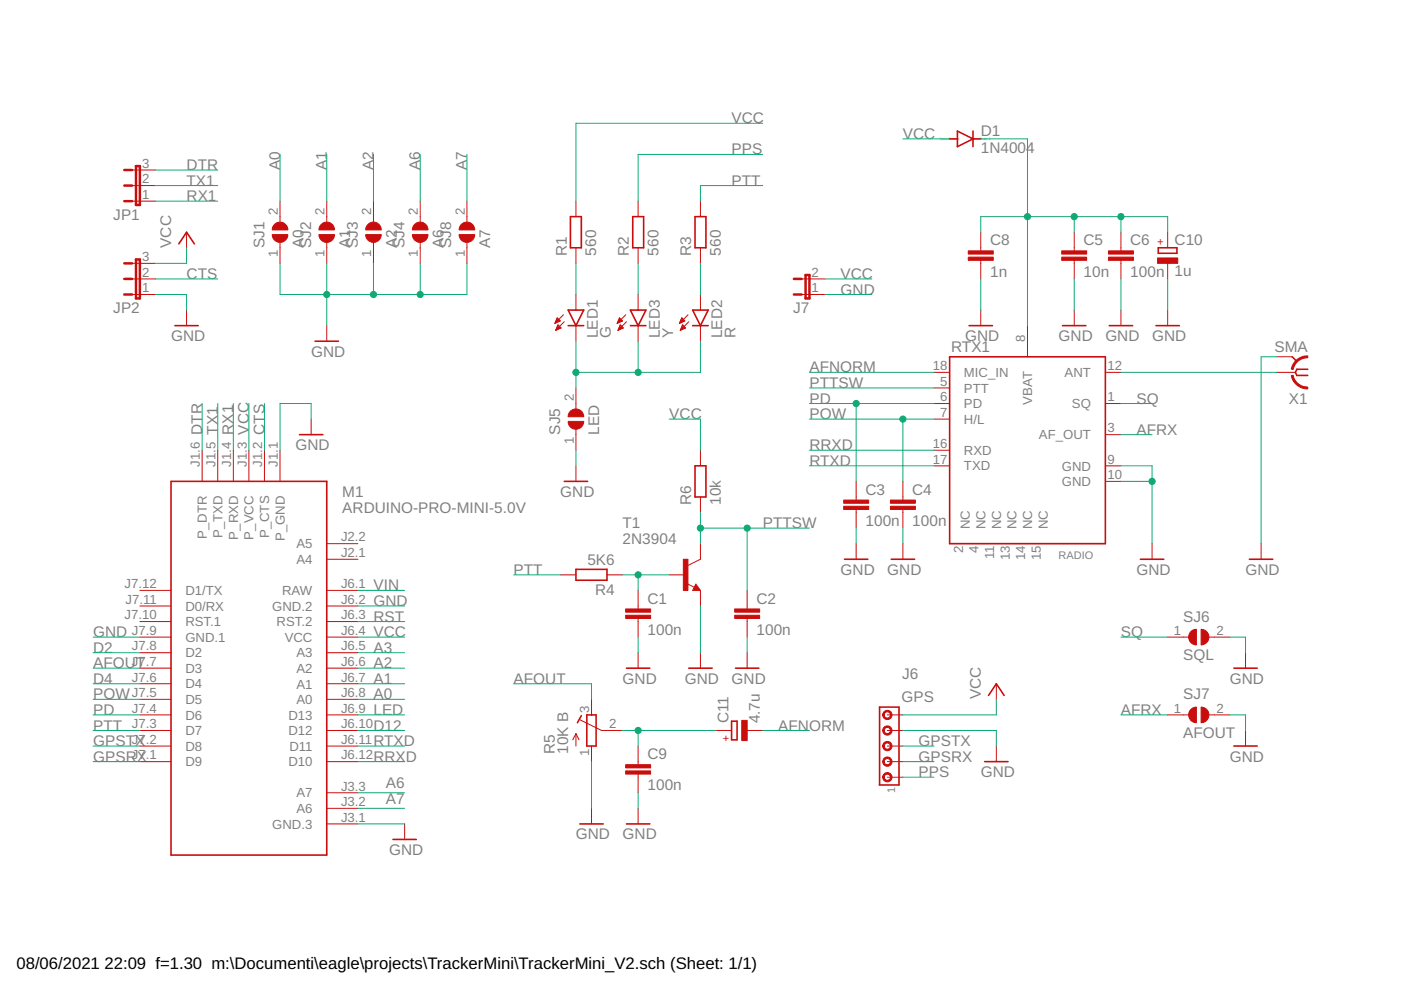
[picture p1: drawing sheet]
<svg xmlns="http://www.w3.org/2000/svg" width="297mm" height="210mm" viewBox="0 0 297 210" stroke-linecap="round" stroke-linejoin="round" font-family="sans-serif">
<g fill="none" stroke="#c90d0c" stroke-width=".21">
<path d="M28 36h5M28 39.3h5M28 59.1h5M28 42.7h5M28 55.8h5M39.6 49.2v3.3M59.4 42.7v4.4M59.4 51.4v4.4M69.3 42.7v4.4M69.3 51.4v4.4M79.2 42.7v4.4M79.2 51.4v4.4"/>
<path d="M89.1 42.7v4.4M89.1 51.4v4.4M99 42.7v4.4M99 51.4v4.4M122.1 42.7v3.2M122.1 52.5v3.3M135.3 42.7v3.2M135.3 52.5v3.3M148.5 42.7v3.2M148.5 52.5v3.3M170 59.1h4.9M207.9 49.2v4"/>
<path d="M207.9 55.2v3.9M227.8 49.2v4M227.8 55.2v3.9M237.7 49.2v4M237.7 55.2v3.9M247.6 49.2v3.3M247.6 55.8v3.3M28 62.4h5M39.6 65.7v3.3M69.3 69v3.3M117.7 68.5h.1M117.8 68.3h.4"/>
<path d="M117.8 68.1h.8M117.8 70h.2M117.9 68h.8M117.9 69.8h.5M118 67.8h.6M118 69.6h.8M118 67.6h.4M118 69.5h.9M118.1 67.5h.1M118.1 67.4l.7 .7-1.2 .5zM118.1 69.3h.6M118.2 69.1h.4"/>
<path d="M118.3 69h.1M118.3 68.9l.7 .7-1.2 .4zM119.5 66.7l-1.9 1.9M119.6 68.2l-1.8 1.8M122.1 62.4v3.3M122.1 69v3.3M130.9 68.5h.1M131 68.3h.4M131 68.1h.8M131 70h.2M131.1 68h.8M131.1 69.8h.5"/>
<path d="M131.2 67.8h.5M131.2 69.6h.8M131.2 67.6h.4M131.3 69.5h.8M131.3 67.5h.1M131.3 69.3h.6M131.3 67.4l.7 .7-1.1 .5zM131.4 69.1h.4M131.5 69h.1M131.5 68.9l.7 .7-1.2 .4zM132.7 66.7l-1.8 1.9M132.8 68.2l-1.8 1.8"/>
<path d="M135.3 62.4v3.3M135.3 69v3.3M144.1 68.5h.2M144.2 68.3h.4M144.2 68.1h.8M144.3 70h.1M144.3 68h.8M144.3 69.8h.5M144.4 67.8h.5M144.4 69.6h.8M144.4 67.6h.4M144.5 69.5h.8"/>
<path d="M144.5 67.5h.1M144.5 69.3h.6M144.5 67.4l.7 .7-1.1 .5zM144.6 69.1h.4M144.7 69h.1M144.7 68.9l.7 .7-1.2 .4zM145.9 66.7l-1.8 1.9M146 68.2l-1.8 1.8M148.5 62.4v3.3M148.5 69v3.3M170 62.4h4.9M198 79h3.3"/>
<path d="M207.9 65.7v3.3M217.8 69v6.6M227.8 65.7v3.3M234.4 79h3.3M237.7 65.7v3.3M247.6 65.7v3.3M270.7 79h3.9M270.7 75.6h3.3M42.9 95.5v6.6M46.2 95.5v6.6M49.5 95.5v6.6M52.8 95.5v6.6"/>
<path d="M56.1 95.5v6.6M59.4 95.5v6.6M66 88.9v3.3M122.1 82.3v4.4M122.1 91v4.5M122.1 98.8v3.3M148.5 95.5v3.3M198 85.6h3.3M198 82.3h3.3M198 98.8h3.3M198 95.5h3.3M198 88.9h3.3"/>
<path d="M234.4 85.6h3.3M234.4 98.8h3.3M234.4 92.2h3.3M69.3 118.6h6.6M69.3 115.3h6.6M148.5 105.4v3.3M148.5 115.3v3.3l-2.6 1.3M181.5 102.1v3.9M181.5 108v4M181.5 115.3v3.3M191.4 102.1v3.9M191.4 108v4"/>
<path d="M191.4 115.3v3.3M234.4 102.1h3.3M244.3 115.3v3.3M267.4 115.3v3.3M29.7 125.2h6.6M29.7 135.1h6.6M29.7 128.5h6.6M29.7 131.8h6.6M29.7 138.4h6.6M69.3 125.2h6.6M69.3 135.1h6.6M69.3 128.5h6.6"/>
<path d="M69.3 131.8h6.6M69.3 138.4h6.6M118.8 121.9h3.3M128.7 121.9h3.3M135.3 125.2v3.9M135.3 131.1v4M135.3 138.4v3.3M141.9 121.9h3.3M145.6 123.7l1.6 .8M147.5 123.8l1 1.4h-1.6zM148.5 125.2v3.3M148.5 138.4v3.3"/>
<path d="M158.4 125.2v3.9M158.4 131.1v4M158.4 138.4v3.3M247.6 135.1h4.4M256.3 135.1h4.5M264.1 138.4v3.3M29.7 158.2h6.6M29.7 154.9h6.6M29.7 151.6h6.6M29.7 141.7h6.6M29.7 145h6.6M29.7 148.3h6.6"/>
<path d="M69.3 158.2h6.6M69.3 154.9h6.6M69.3 151.6h6.6M69.3 141.7h6.6M69.3 145h6.6M69.3 148.3h6.6M122.1 155.6v2.6M122.1 155.6l-.7 1.3M122.1 155.6l.7 1.3M123 152.6l4.6 2.3h4.4M125.4 148.3v3.3M125.4 158.2v3.3"/>
<path d="M135.3 158.2v3.9M151.8 154.9h3.3M158.4 154.9h3.3M188.1 158.2h3.3M188.1 154.9h3.3M188.1 151.6h3.3M211.2 145v3.3M211.2 158.2v3.3M247.6 151.6h4.4M256.3 151.6h4.5M264.1 154.9v3.3M29.7 161.5h6.6"/>
<path d="M69.3 161.5h6.6M69.3 168.1h6.6M69.3 171.4h6.6M69.3 174.7h6.6M85.8 174.7v3.3M125.4 171.4v3.3M135.3 164.1v4M135.3 171.4v3.3M188.1 164.8h3.3M188.1 161.5h3.3"/>
</g>
<g fill="none" stroke="#c90d0c" stroke-width=".34">
<path d="M201.3 29.4h1.7M203 27.8l3.3 1.6-3.3 1.7zM206.3 27.8v3.3M206.3 29.4h1.6M37.9 51.7l1.7-2.5 1.6 2.5M120.9 45.9h2.4v6.6h-2.4zM134.2 45.9h2.3v6.6h-2.3zM147.4 45.9h2.3v6.6h-2.3zM245.6 52.5h3.9v1.2h-3.9zM37.1 69h4.9M66.8 72.3h5M120.5 65.7h3.3l-1.7 3.3z"/>
<path d="M120.5 69h3.3M133.6 69h3.3M133.6 65.7h3.3l-1.6 3.3zM146.9 69h3.3M146.9 65.7h3.3l-1.7 3.3zM201.3 75.6h33.1v39.7h-33.1zM205.5 69h4.9M225.3 69h4.9M235.2 69h4.9M245.1 69h4.9M274 75.6l1 1M277.3 78.3h-2.3l-.4 .7 .4 .6h2.3"/>
<path d="M63.5 92.2h5M147.4 98.8h2.3v6.6h-2.3zM36.3 102.1h33v79.2h-33zM119.6 102.1h5M179 118.6h5M189 118.6h4.9M241.8 118.6h4.9M264.9 118.6h5M122.1 120.7h6.6v2.3h-6.6zM147.5 124.5l.2 .3h-.5l.3-.6 .7 .8h-1M123.3 151.7l-.9 1.5M124.4 151.6h2v6.6h-2z"/>
<path d="M132.8 141.7h5M146 141.7h5M155.1 152.9h1.2v4h-1.2zM155.9 141.7h5M186.5 149.9h4.1v16.5h-4.1zM209.6 147.4l1.6-2.4 1.7 2.4M261.6 158.2h5M261.6 141.7h5M83.3 178h5M122.9 174.7h5M132.8 174.7h5M208.8 161.5h4.9"/>
</g>
<g fill="#c90d0c" stroke="#c90d0c" stroke-width=".21">
<path d="M187.3 164.2a1 1 0 0 1 1.6 0 1 1 0 0 1-.5 1.5 1 1 0 0 1-1.3-.9h.4a.67 .67 0 0 1 .9-.6 .67 .67 0 0 1 .2 1.1 .67 .67 0 0 1-1.1-.3v-.2h-.4z" fill-rule="evenodd"/>
<path d="M187.3 160.9a1 1 0 0 1 1.6 0 1 1 0 0 1-.5 1.5 1 1 0 0 1-1.3-.9h.4a.67 .67 0 0 1 .9-.6 .67 .67 0 0 1 .2 1.1 .67 .67 0 0 1-1.1-.3v-.2h-.4z" fill-rule="evenodd"/>
<path d="M187.3 157.6a1 1 0 0 1 1.6 0 1 1 0 0 1-.5 1.5 1 1 0 0 1-1.3-.9h.4a.67 .67 0 0 1 .9-.6 .67 .67 0 0 1 .2 1.1 .67 .67 0 0 1-1.1-.3v-.2h-.4z" fill-rule="evenodd"/>
<path d="M187.3 154.3a1 1 0 0 1 1.6 0 1 1 0 0 1-.5 1.5 1 1 0 0 1-1.3-.9h.4a.67 .67 0 0 1 .9-.6 .67 .67 0 0 1 .2 1.1 .67 .67 0 0 1-1.1-.3v-.2h-.4z" fill-rule="evenodd"/>
<path d="M187.3 151a1 1 0 0 1 1.6 0 1 1 0 0 1-.5 1.5 1 1 0 0 1-1.3-.9h.4a.67 .67 0 0 1 .9-.6 .67 .67 0 0 1 .2 1.1 .67 .67 0 0 1-1.1-.3v-.2h-.4z" fill-rule="evenodd"/>
<path d="M273.8 79.7l.4-.1a3.1 3.1 0 0 0 3.1 2.5v.3a3.5 3.5 0 0 1-3.5-2.7z" fill-rule="evenodd"/>
<path d="M274.8 76.4l.8-.6 .9-.3h.8v.4a3.1 3.1 0 0 0-3.1 2.4h-.4l.2-.7z" fill-rule="evenodd"/>
<path d="M58.1 47.6a1.64 1.64 0 0 1 1.9-.4 1.64 1.64 0 0 1 1 1.5h-3.3l.1-.5z" fill-rule="evenodd"/>
<path d="M57.7 49.7h3.3a1.65 1.65 0 0 1-1.6 1.7 1.65 1.65 0 0 1-1.7-1.7z" fill-rule="evenodd"/>
<path d="M68.1 47.6a1.64 1.64 0 0 1 1.8-.4 1.64 1.64 0 0 1 1 1.5h-3.3l.1-.5z" fill-rule="evenodd"/>
<path d="M67.6 49.7h3.3a1.65 1.65 0 0 1-1.6 1.7 1.65 1.65 0 0 1-1.7-1.7z" fill-rule="evenodd"/>
<path d="M78 47.6a1.64 1.64 0 0 1 1.8-.4 1.64 1.64 0 0 1 1 1.5h-3.3l.1-.5z" fill-rule="evenodd"/>
<path d="M77.5 49.7h3.3a1.65 1.65 0 0 1-1.6 1.7 1.65 1.65 0 0 1-1.7-1.7z" fill-rule="evenodd"/>
<path d="M87.8 47.6a1.65 1.65 0 0 1 1.9-.4 1.65 1.65 0 0 1 1 1.5h-3.3l.1-.5z" fill-rule="evenodd"/>
<path d="M87.4 49.7h3.3a1.65 1.65 0 0 1-1.6 1.7 1.65 1.65 0 0 1-1.7-1.7z" fill-rule="evenodd"/>
<path d="M120.9 87.2a1.67 1.67 0 0 1 1.8-.4 1.67 1.67 0 0 1 1.1 1.6h-3.3v-.6z" fill-rule="evenodd"/>
<path d="M120.5 89.3h3.3a1.65 1.65 0 0 1-1.7 1.7 1.65 1.65 0 0 1-1.6-1.7z" fill-rule="evenodd"/>
<path d="M254.7 133.4a1.65 1.65 0 0 1 1.6 1.7 1.65 1.65 0 0 1-1.6 1.6z" fill-rule="evenodd"/>
<path d="M252.6 133.8l.6-.3 .5-.1v3.3a1.67 1.67 0 0 1-1.6-1 1.67 1.67 0 0 1 .5-1.9z" fill-rule="evenodd"/>
<path d="M254.7 149.9a1.65 1.65 0 0 1 1.6 1.7 1.65 1.65 0 0 1-1.6 1.6z" fill-rule="evenodd"/>
<path d="M252.6 150.3l1.1-.4v3.3a1.65 1.65 0 0 1-1.6-1 1.65 1.65 0 0 1 .5-1.9z" fill-rule="evenodd"/>
<path d="M97.7 47.6a1.65 1.65 0 0 1 1.9-.4 1.65 1.65 0 0 1 1 1.5h-3.3l.1-.5z" fill-rule="evenodd"/>
<path d="M97.3 49.7h3.3a1.65 1.65 0 0 1-1.6 1.7 1.65 1.65 0 0 1-1.7-1.7z" fill-rule="evenodd"/>
</g>
<g fill="#c90d0c" stroke="#c90d0c" stroke-width=".21">
<path d="M132.7 130.5h5.2v.6h-5.2z"/>
<path d="M132.7 129.1h5.2v.7h-5.2z"/>
<path d="M155.8 130.5h5.3v.6h-5.3z"/>
<path d="M155.8 129.1h5.3v.7h-5.3z"/>
<path d="M178.9 107.3h5.3v.7h-5.3z"/>
<path d="M178.9 106h5.3v.7h-5.3z"/>
<path d="M188.8 107.3h5.3v.7h-5.3z"/>
<path d="M188.8 106h5.3v.7h-5.3z"/>
<path d="M225.1 54.5h5.3v.7h-5.3z"/>
<path d="M225.1 53.2h5.3v.7h-5.3z"/>
<path d="M235 54.5h5.3v.7h-5.3z"/>
<path d="M235 53.2h5.3v.7h-5.3z"/>
<path d="M205.3 54.5h5.3v.7h-5.3z"/>
<path d="M205.3 53.2h5.3v.7h-5.3z"/>
<path d="M132.7 163.4h5.2v.7h-5.2z"/>
<path d="M132.7 162.1h5.2v.7h-5.2z"/>
<path d="M245.4 54.7h4.3v1.1h-4.3z"/>
<path d="M157.3 152.7h1.1v4.3h-1.1z"/>
<path d="M144.9 118.6h1v6.6h-1z"/>
</g>
<path d="M26.4 36h1.6M26.4 39.3h1.6M28.8 35.2h.9v8.3h-.9zM26.4 59.1h1.6M26.4 42.7h1.6M26.4 55.8h1.6M28.8 55h.9v8.3h-.9zM168.3 59.1h1.7M170.8 58.3h.8v5h-.8zM26.4 62.4h1.6M168.3 62.4h1.7" fill="none" stroke="#c90d0c" stroke-width=".53"/>
<g fill="none" stroke="#0dab76" stroke-width=".21">
<path d="M33 39.3h13.2M33 36h13.2M59.4 32.7v10M69.3 32.7v10M79.2 32.7v10M89.1 32.7v10M99 32.7v10M161.7 32.7h-26.4v10M161.7 39.3h-13.2v3.4M161.7 26.1h-39.6v16.6M191.4 29.4h9.9M207.9 29.4h9.9v39.6"/>
<path d="M33 59.1h13.2M33 42.7h13.2M39.6 52.5v3.3h-6.6M59.4 55.8v6.6h39.6v-6.6M69.3 55.8v13.2M79.2 55.8v6.6M89.1 55.8v6.6M122.1 55.8v6.6M135.3 55.8v6.6M148.5 55.8v6.6M174.9 59.1h9.9M207.9 49.2v-3.3h39.7v3.3"/>
<path d="M207.9 59.1v6.6M227.8 45.9v3.3M227.8 59.1v6.6M237.7 45.9v3.3M237.7 59.1v6.6M247.6 59.1v6.6M33 62.4h6.6v3.3M122.1 72.3v10M135.3 72.3v6.7M148.5 72.3v6.7h-26.4M171.6 79h26.4M174.9 62.4h9.9"/>
<path d="M237.7 79h33M270.7 75.6h-3.3v39.7M42.9 85.6v9.9M46.2 85.6v9.9M49.5 85.6v9.9M52.8 85.6v9.9M56.1 85.6v9.9M66 88.9v-3.3h-6.6v9.9M122.1 95.5v3.3M141.9 88.9h6.6v6.6M171.6 98.8h26.4M171.6 85.6h26.4"/>
<path d="M171.6 88.9h26.4M171.6 95.5h26.4M171.6 82.3h26.4M181.5 85.6v16.5M191.4 88.9v13.2M237.7 98.8h6.6v16.5M237.7 85.6h6.6M237.7 92.2h6.6M148.5 108.7v6.6M148.5 112h23.1M158.4 112v13.2M181.5 112v3.3"/>
<path d="M191.4 112v3.3M237.7 102.1h6.6M19.7 135.1h10M19.7 138.4h10M75.9 128.5h9.9M75.9 135.1h9.9M75.9 138.4h9.9M75.9 131.8h9.9M75.9 125.2h9.9M108.9 121.9h9.9M132 121.9h9.9M135.3 121.9v3.3"/>
<path d="M135.3 135.1v3.3M148.5 128.5v9.9M158.4 135.1v3.3M237.7 135.1h9.9M260.8 135.1h3.3v3.3M19.7 154.9h10M19.7 151.6h10M19.7 158.2h10M19.7 148.3h10M19.7 145h10M19.7 141.7h10M75.9 154.9h9.9"/>
<path d="M75.9 151.6h9.9M75.9 158.2h9.9M75.9 148.3h9.9M75.9 145h9.9M75.9 141.7h9.9M108.9 145h16.5v3.3M132 154.9h19.8M135.3 154.9v3.3M161.7 154.9h9.9M191.4 154.9h19.8v3.3M191.4 158.2h6.6M211.2 148.3v3.3h-19.8"/>
<path d="M237.7 151.6h9.9M260.8 151.6h3.3v3.3M19.7 161.5h10M75.9 174.7h9.9M75.9 161.5h9.9M75.9 171.4h9.9M75.9 168.1h9.9M125.4 161.5v9.9M135.3 168.1v3.3M191.4 161.5h6.6M191.4 164.8h6.6"/>
</g>
<g fill="#0dab76" stroke="#0dab76" stroke-width=".21">
<circle cx="244.3" cy="102.1" r=".66"/>
<circle cx="69.3" cy="62.4" r=".66"/>
<circle cx="79.2" cy="62.4" r=".66"/>
<circle cx="89.1" cy="62.4" r=".66"/>
<circle cx="135.3" cy="79" r=".66"/>
<circle cx="122.1" cy="79" r=".66"/>
<circle cx="181.5" cy="85.6" r=".66"/>
<circle cx="191.4" cy="88.9" r=".66"/>
<circle cx="135.3" cy="121.9" r=".66"/>
<circle cx="135.3" cy="154.9" r=".66"/>
<circle cx="158.4" cy="112" r=".66"/>
<circle cx="148.5" cy="112" r=".66"/>
<circle cx="217.8" cy="45.9" r=".66"/>
<circle cx="227.8" cy="45.9" r=".66"/>
<circle cx="237.7" cy="45.9" r=".66"/>
</g>
<g font-size="3.5">
<text x="3.5" y="205.4">08/06/2021</text>
<text x="22.2" y="205.4">22:09 f=1.30 m:\Documenti\eagle\projects\TrackerMini\TrackerMini_V2.sch (Sheet: 1/1)</text>
</g>
<g font-size="3.3" fill="#808080">
<text x="155.1" y="26.1">VCC</text>
<text x="191.4" y="29.4">VCC</text>
<text x="207.9" y="28.8">D1</text>
<text x="155.1" y="32.7">PPS</text>
<text x="207.9" y="32.4">1N4004</text>
<text x="39.6" y="39.3">TX1</text>
<text x="39.6" y="36">DTR</text>
<text x="59.4" y="36" transform="rotate(-90 59.4 36)">A0</text>
<text x="69.3" y="36" transform="rotate(-90 69.3 36)">A1</text>
<text x="79.2" y="36" transform="rotate(-90 79.2 36)">A2</text>
<text x="89.1" y="36" transform="rotate(-90 89.1 36)">A6</text>
<text x="99" y="36" transform="rotate(-90 99 36)">A7</text>
<text x="155.1" y="39.3">PTT</text>
<text x="24" y="46.6">JP1</text>
<text x="39.6" y="42.6">RX1</text>
<text x="36.3" y="52.5" transform="rotate(-90 36.3 52.5)">VCC</text>
<text x="56.1" y="52.5" transform="rotate(-90 56.1 52.5)">SJ1</text>
<text x="64.3" y="52.5" transform="rotate(-90 64.3 52.5)">A0</text>
<text x="66" y="52.5" transform="rotate(-90 66 52.5)">SJ2</text>
<text x="74.2" y="52.5" transform="rotate(-90 74.2 52.5)">A1</text>
<text x="75.9" y="52.5" transform="rotate(-90 75.9 52.5)">SJ3</text>
<text x="84.1" y="52.5" transform="rotate(-90 84.1 52.5)">A2</text>
<text x="85.8" y="52.5" transform="rotate(-90 85.8 52.5)">SJ4</text>
<text x="94" y="52.5" transform="rotate(-90 94 52.5)">A6</text>
<text x="95.7" y="52.5" transform="rotate(-90 95.7 52.5)">SJ8</text>
<text x="103.9" y="52.5" transform="rotate(-90 103.9 52.5)">A7</text>
<text x="209.9" y="52">C8</text>
<text x="229.7" y="52">C5</text>
<text x="239.6" y="52">C6</text>
<text x="249" y="51.9">C10</text>
<text x="39.6" y="59.1">CTS</text>
<text x="120.2" y="54.2" transform="rotate(-90 120.2 54.2)">R1</text>
<text x="126.4" y="54.2" transform="rotate(-90 126.4 54.2)">560</text>
<text x="133.4" y="54.2" transform="rotate(-90 133.4 54.2)">R2</text>
<text x="139.6" y="54.2" transform="rotate(-90 139.6 54.2)">560</text>
<text x="146.6" y="54.2" transform="rotate(-90 146.6 54.2)">R3</text>
<text x="152.8" y="54.2" transform="rotate(-90 152.8 54.2)">560</text>
<text x="178.2" y="59.1">VCC</text>
<text x="209.9" y="58.7">1n</text>
<text x="229.7" y="58.7">10n</text>
<text x="239.6" y="58.7">100n</text>
<text x="249" y="58.5">1u</text>
<text x="178.2" y="62.4">GND</text>
<text x="24" y="66.4">JP2</text>
<text x="126.7" y="71.7" transform="rotate(-90 126.7 71.7)">LED1</text>
<text x="129.5" y="71.7" transform="rotate(-90 129.5 71.7)">G</text>
<text x="139.9" y="71.7" transform="rotate(-90 139.9 71.7)">LED3</text>
<text x="142.7" y="71.7" transform="rotate(-90 142.7 71.7)">Y</text>
<text x="153.1" y="71.7" transform="rotate(-90 153.1 71.7)">LED2</text>
<text x="155.9" y="71.7" transform="rotate(-90 155.9 71.7)">R</text>
<text x="168.2" y="66.4">J7</text>
<text x="36.3" y="72.4">GND</text>
<text x="66" y="75.7">GND</text>
<text x="201.7" y="74.7">RTX1</text>
<text x="204.6" y="72.4">GND</text>
<text x="224.4" y="72.4">GND</text>
<text x="234.4" y="72.4">GND</text>
<text x="244.3" y="72.4">GND</text>
<text x="270.2" y="74.7">SMA</text>
<text x="171.6" y="79">AFNORM</text>
<text x="171.6" y="82.3">PTTSW</text>
<text x="141.9" y="88.9">VCC</text>
<text x="171.6" y="85.6">PD</text>
<text x="171.6" y="88.9">POW</text>
<text x="241" y="85.6">SQ</text>
<text x="273.3" y="85.6">X1</text>
<text x="42.9" y="92.2" transform="rotate(-90 42.9 92.2)">DTR</text>
<text x="46.2" y="92.2" transform="rotate(-90 46.2 92.2)">TX1</text>
<text x="49.5" y="92.2" transform="rotate(-90 49.5 92.2)">RX1</text>
<text x="52.8" y="92.2" transform="rotate(-90 52.8 92.2)">VCC</text>
<text x="56.1" y="92.2" transform="rotate(-90 56.1 92.2)">CTS</text>
<text x="62.7" y="95.5">GND</text>
<text x="118.8" y="92.2" transform="rotate(-90 118.8 92.2)">SJ5</text>
<text x="127.1" y="92.2" transform="rotate(-90 127.1 92.2)">LED</text>
<text x="171.6" y="95.5">RRXD</text>
<text x="241" y="92.2">AFRX</text>
<text x="171.6" y="98.8">RTXD</text>
<text x="72.6" y="105.4">M1</text>
<text x="118.8" y="105.4">GND</text>
<text x="146.6" y="107" transform="rotate(-90 146.6 107)">R6</text>
<text x="152.8" y="107" transform="rotate(-90 152.8 107)">10k</text>
<text x="183.5" y="104.9">C3</text>
<text x="193.4" y="104.9">C4</text>
<text x="72.6" y="108.7">ARDUINO-PRO-MINI-5.0V</text>
<text x="132" y="112">T1</text>
<text x="161.7" y="112">PTTSW</text>
<text x="183.5" y="111.5">100n</text>
<text x="193.4" y="111.5">100n</text>
<text x="124.5" y="119.9">5K6</text>
<text x="132" y="115.3">2N3904</text>
<text x="79.2" y="125.2">VIN</text>
<text x="108.9" y="121.9">PTT</text>
<text x="178.2" y="121.9">GND</text>
<text x="188.1" y="121.9">GND</text>
<text x="241" y="121.9">GND</text>
<text x="264.1" y="121.9">GND</text>
<text x="79.2" y="128.5">GND</text>
<text x="79.2" y="131.8">RST</text>
<text x="126.2" y="126.1">R4</text>
<text x="137.3" y="128">C1</text>
<text x="160.4" y="128">C2</text>
<text x="250.9" y="131.8">SJ6</text>
<text x="19.8" y="135.1">GND</text>
<text x="79.2" y="135.1">VCC</text>
<text x="137.3" y="134.6">100n</text>
<text x="160.4" y="134.6">100n</text>
<text x="237.7" y="135.1">SQ</text>
<text x="19.8" y="141.7">AFOUT</text>
<text x="19.8" y="138.4">D2</text>
<text x="79.2" y="138.4">A3</text>
<text x="79.2" y="141.7">A2</text>
<text x="191.3" y="144">J6</text>
<text x="250.9" y="140">SQL</text>
<text x="19.8" y="148.3">POW</text>
<text x="19.8" y="145">D4</text>
<text x="79.2" y="145">A1</text>
<text x="79.2" y="148.3">A0</text>
<text x="108.9" y="145">AFOUT</text>
<text x="132" y="145">GND</text>
<text x="145.2" y="145">GND</text>
<text x="155.1" y="145">GND</text>
<text x="191.1" y="148.9">GPS</text>
<text x="207.9" y="148.3" transform="rotate(-90 207.9 148.3)">VCC</text>
<text x="250.9" y="148.3">SJ7</text>
<text x="260.8" y="145">GND</text>
<text x="19.8" y="154.9">PTT</text>
<text x="19.8" y="151.6">PD</text>
<text x="79.2" y="151.6">LED</text>
<text x="79.2" y="154.9">D12</text>
<text x="154.5" y="153.4" transform="rotate(-90 154.5 153.4)">C11</text>
<text x="161.1" y="153.4" transform="rotate(-90 161.1 153.4)">4.7u</text>
<text x="165" y="154.9">AFNORM</text>
<text x="237.7" y="151.6">AFRX</text>
<text x="19.8" y="158.2">GPSTX</text>
<text x="19.8" y="161.5">GPSRX</text>
<text x="79.2" y="161.5">RRXD</text>
<text x="79.2" y="158.2">RTXD</text>
<text x="117.6" y="159.8" transform="rotate(-90 117.6 159.8)">R5</text>
<text x="120.5" y="159.8" transform="rotate(-90 120.5 159.8)">10K B</text>
<text x="137.3" y="161">C9</text>
<text x="194.7" y="158.2">GPSTX</text>
<text x="194.7" y="161.5">GPSRX</text>
<text x="250.9" y="156.5">AFOUT</text>
<text x="260.8" y="161.5">GND</text>
<text x="81.8" y="167.1">A6</text>
<text x="137.3" y="167.6">100n</text>
<text x="194.7" y="164.8">PPS</text>
<text x="207.9" y="164.8">GND</text>
<text x="81.8" y="170.4">A7</text>
<text x="122.1" y="178">GND</text>
<text x="132" y="178">GND</text>
<text x="82.5" y="181.3">GND</text>
</g>
<g font-size="2.8" fill="#808080">
<text x="30.1" y="35.6">3</text>
<text x="30.1" y="38.9">2</text>
<text x="30.1" y="42.2">1</text>
<text x="58.9" y="45.5" transform="rotate(-90 58.9 45.5)">2</text>
<text x="68.8" y="45.5" transform="rotate(-90 68.8 45.5)">2</text>
<text x="78.7" y="45.5" transform="rotate(-90 78.7 45.5)">2</text>
<text x="88.6" y="45.5" transform="rotate(-90 88.6 45.5)">2</text>
<text x="98.5" y="45.5" transform="rotate(-90 98.5 45.5)">2</text>
<text x="30.1" y="58.7">2</text>
<text x="30.1" y="55.4">3</text>
<text x="58.9" y="54.6" transform="rotate(-90 58.9 54.6)">1</text>
<text x="68.8" y="54.6" transform="rotate(-90 68.8 54.6)">1</text>
<text x="78.7" y="54.6" transform="rotate(-90 78.7 54.6)">1</text>
<text x="88.6" y="54.6" transform="rotate(-90 88.6 54.6)">1</text>
<text x="98.5" y="54.6" transform="rotate(-90 98.5 54.6)">1</text>
<text x="172.1" y="58.7">2</text>
<text x="30.1" y="62">1</text>
<text x="172.1" y="62">1</text>
<text x="217.4" y="72.6" transform="rotate(-90 217.4 72.6)">8</text>
<text x="197.8" y="78.5">18</text>
<text x="199.3" y="81.8">5</text>
<text x="204.4" y="79.9">MIC_IN</text>
<text x="204.4" y="83.2">PTT</text>
<text x="225.7" y="80">ANT</text>
<text x="234.8" y="78.5">12</text>
<text x="121.6" y="85.1" transform="rotate(-90 121.6 85.1)">2</text>
<text x="199.3" y="85.1">6</text>
<text x="199.3" y="88.4">7</text>
<text x="204.4" y="86.5">PD</text>
<text x="204.4" y="89.8">H/L</text>
<text x="218.8" y="85.8" transform="rotate(-90 218.8 85.8)">VBAT</text>
<text x="227.3" y="86.6">SQ</text>
<text x="234.8" y="85.1">1</text>
<text x="121.6" y="94.2" transform="rotate(-90 121.6 94.2)">1</text>
<text x="197.8" y="95">16</text>
<text x="220.3" y="93.2">AF_OUT</text>
<text x="234.8" y="91.7">3</text>
<text x="42.4" y="99" transform="rotate(-90 42.4 99)">J1.6</text>
<text x="45.7" y="99" transform="rotate(-90 45.7 99)">J1.5</text>
<text x="49" y="99" transform="rotate(-90 49 99)">J1.4</text>
<text x="52.3" y="99" transform="rotate(-90 52.3 99)">J1.3</text>
<text x="55.6" y="99" transform="rotate(-90 55.6 99)">J1.2</text>
<text x="58.9" y="99" transform="rotate(-90 58.9 99)">J1.1</text>
<text x="197.8" y="98.3">17</text>
<text x="204.4" y="99.8">TXD</text>
<text x="204.4" y="96.5">RXD</text>
<text x="225.1" y="99.8">GND</text>
<text x="234.8" y="98.3">9</text>
<text x="234.8" y="101.6">10</text>
<text x="225.1" y="103.1">GND</text>
<text x="205.6" y="112.2" transform="rotate(-90 205.6 112.2)">NC</text>
<text x="208.9" y="112.2" transform="rotate(-90 208.9 112.2)">NC</text>
<text x="212.2" y="112.2" transform="rotate(-90 212.2 112.2)">NC</text>
<text x="215.5" y="112.2" transform="rotate(-90 215.5 112.2)">NC</text>
<text x="218.8" y="112.2" transform="rotate(-90 218.8 112.2)">NC</text>
<text x="222.1" y="112.2" transform="rotate(-90 222.1 112.2)">NC</text>
<text x="43.9" y="114.2" transform="rotate(-90 43.9 114.2)">P_DTR</text>
<text x="47.2" y="114.1" transform="rotate(-90 47.2 114.1)">P_TXD</text>
<text x="50.5" y="114.4" transform="rotate(-90 50.5 114.4)">P_RXD</text>
<text x="53.8" y="114.4" transform="rotate(-90 53.8 114.4)">P_VCC</text>
<text x="57.1" y="114.1" transform="rotate(-90 57.1 114.1)">P_CTS</text>
<text x="60.4" y="114.7" transform="rotate(-90 60.4 114.7)">P_GND</text>
<text x="62.8" y="119.6">A4</text>
<text x="62.8" y="116.3">A5</text>
<text x="72.3" y="118.1">J2.1</text>
<text x="72.3" y="114.8">J2.2</text>
<text x="204.2" y="117.3" transform="rotate(-90 204.2 117.3)">2</text>
<text x="207.5" y="117.3" transform="rotate(-90 207.5 117.3)">4</text>
<text x="210.8" y="118.6" transform="rotate(-90 210.8 118.6)">11</text>
<text x="214.1" y="118.8" transform="rotate(-90 214.1 118.8)">13</text>
<text x="217.4" y="118.8" transform="rotate(-90 217.4 118.8)">14</text>
<text x="220.7" y="118.8" transform="rotate(-90 220.7 118.8)">15</text>
<text x="26.4" y="124.7">J7.12</text>
<text x="72.3" y="124.7">J6.1</text>
<text x="26.4" y="131.3">J7.10</text>
<text x="26.6" y="128">J7.11</text>
<text x="39.3" y="126.2">D1/TX</text>
<text x="39.3" y="129.5">D0/RX</text>
<text x="57.7" y="129.5">GND.2</text>
<text x="59.8" y="126.2">RAW</text>
<text x="72.3" y="128">J6.2</text>
<text x="72.3" y="131.3">J6.3</text>
<text x="28" y="134.6">J7.9</text>
<text x="28" y="137.9">J7.8</text>
<text x="39.3" y="132.8">RST.1</text>
<text x="39.3" y="136.1">GND.1</text>
<text x="58.6" y="132.8">RST.2</text>
<text x="60.4" y="136.1">VCC</text>
<text x="72.3" y="134.6">J6.4</text>
<text x="72.3" y="137.9">J6.5</text>
<text x="248.9" y="134.6">1</text>
<text x="257.9" y="134.6">2</text>
<text x="28" y="141.2">J7.7</text>
<text x="39.3" y="139.4">D2</text>
<text x="39.3" y="142.7">D3</text>
<text x="62.8" y="139.4">A3</text>
<text x="62.8" y="142.7">A2</text>
<text x="72.3" y="141.2">J6.6</text>
<text x="28" y="144.5">J7.6</text>
<text x="28" y="147.8">J7.5</text>
<text x="39.3" y="146">D4</text>
<text x="39.3" y="149.3">D5</text>
<text x="62.8" y="146">A1</text>
<text x="62.8" y="149.3">A0</text>
<text x="72.3" y="144.5">J6.7</text>
<text x="72.3" y="147.8">J6.8</text>
<text x="28" y="151.1">J7.4</text>
<text x="28" y="154.4">J7.3</text>
<text x="39.3" y="152.6">D6</text>
<text x="39.3" y="155.9">D7</text>
<text x="61.1" y="152.6">D13</text>
<text x="61.1" y="155.9">D12</text>
<text x="72.3" y="151.1">J6.9</text>
<text x="72.3" y="154.4">J6.10</text>
<text x="124.9" y="151.1" transform="rotate(-90 124.9 151.1)">3</text>
<text x="129.2" y="154.4">2</text>
<text x="248.9" y="151.1">1</text>
<text x="257.9" y="151.1">2</text>
<text x="28" y="157.7">J7.2</text>
<text x="28" y="161">J7.1</text>
<text x="39.3" y="159.2">D8</text>
<text x="61.3" y="159.2">D11</text>
<text x="72.3" y="157.7">J6.11</text>
<text x="72.3" y="161">J6.12</text>
<text x="124.9" y="160.2" transform="rotate(-90 124.9 160.2)">1</text>
<text x="39.3" y="162.5">D9</text>
<text x="61.1" y="162.5">D10</text>
<text x="72.3" y="167.6">J3.3</text>
<text x="62.8" y="169.1">A7</text>
<text x="62.8" y="172.4">A6</text>
<text x="72.3" y="170.9">J3.2</text>
<text x="57.7" y="175.7">GND.3</text>
<text x="72.3" y="174.2">J3.1</text>
</g>
<g font-size="2.3" fill="#c90d0c">
<text x="246.8" y="52" transform="rotate(-90 246.8 52)">+</text>
<text x="153.2" y="157.3">+</text>
</g>
<g font-size="2.3" fill="#808080">
<text x="224.4" y="118.6">RADIO</text>
<text x="189.8" y="168.1" transform="rotate(-90 189.8 168.1)">1</text>
</g>
<g font-size=".7" fill="#ffba08">
<text x="199.2" y="29.7">SpiceOrder 1</text>
<text x="205.8" y="29.7">SpiceOrder 2</text>
</g>
</svg>
